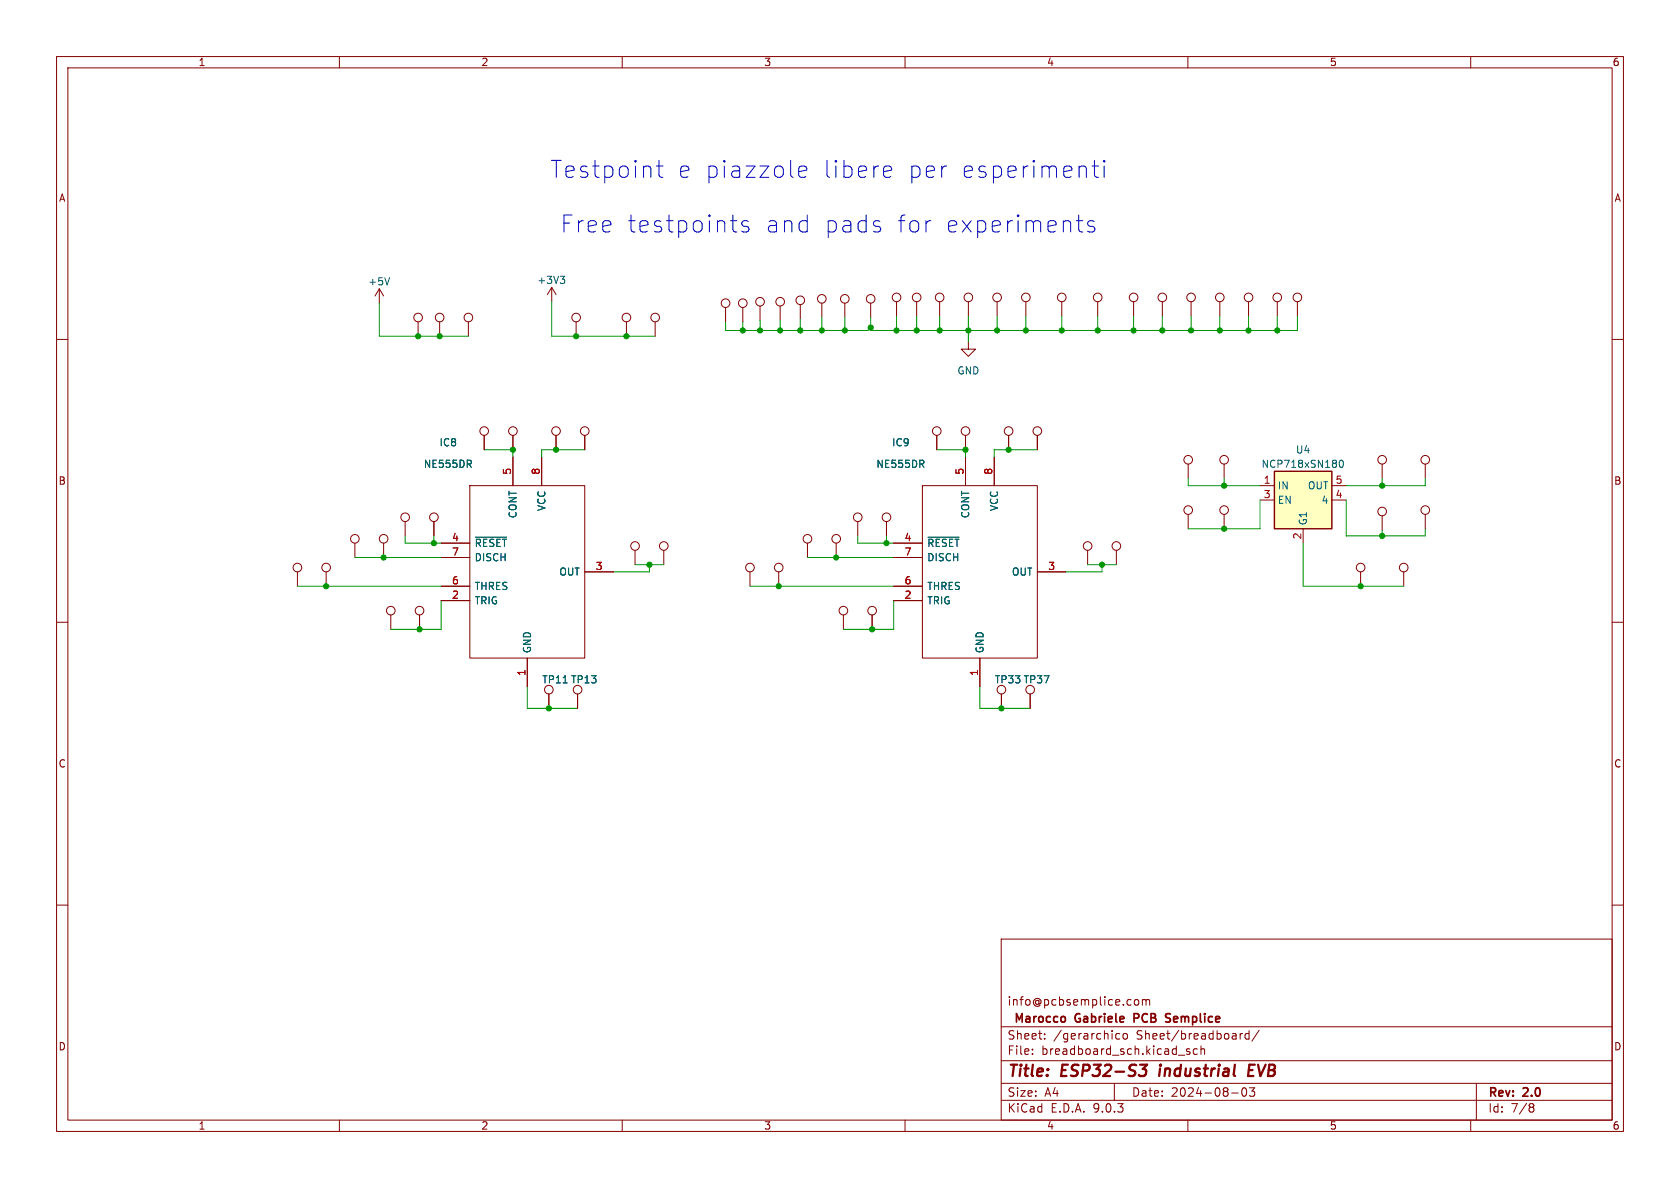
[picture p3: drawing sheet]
<svg xmlns="http://www.w3.org/2000/svg" width="297mm" height="210mm" viewBox="0 0 297 210" stroke-linecap="round" stroke-linejoin="round" font-family="sans-serif">
<g fill="none" stroke="#840000" stroke-width=".18">
<path d="M10 10h277v190h-277zM12 12h273v186h-273zM60 10v2M110 10v2M160 10v2M210 10v2M260 10v2M67.1 51.1l-.8 1.2M67.1 51.1l.7 1.2M67.1 51.1v2.5M73.9 56.9v2.5M77.7 56.9v2.5"/>
<path d="M82.8 56.9v2.5M110.7 56.9v2.5M115.8 56.9v2.5M128.3 54.4v2.5M131.3 54.4v2.5M134.4 54.1v2.5M137.9 54.1v2.5M141.5 53.8v2.6M145.3 53.6v2.5M149.4 53.6v2.5M153.9 53.6v2.5M158.5 53.3v2.6"/>
<path d="M162.1 53.3v2.6M166.1 53.3v2.6M171.2 53.3v2.6M176.3 53.3v2.6M181.4 53.3v2.6M187.7 53.3v2.6M194.1 53.3v2.6M200.4 53.3v2.6M205.5 53.3v2.6M210.6 53.3v2.6M215.6 53.3v2.6M220.7 53.3v2.6"/>
<path d="M225.8 53.3v2.6M229.4 53.3v2.6M10 60h2M165.6 77v2.5M170.7 77v2.5M171.2 60.5v1.2h1.3l-1.3 1.3-1.3-1.3h1.3M178.3 77v2.5M183.4 77v2.5M285 60h2M62.7 96v2.6M67.8 96v2.6M71.6 92.2v2.5"/>
<path d="M76.7 92.2v2.5M78 96h5.1M78 98.6h5.1M83.1 85.9h20.3v30.4h-20.3zM90.7 80.8v5.1M95.8 80.8v5.1M112.3 97.3v2.5M117.3 97.3v2.5M151.6 92.2v2.5M156.7 92.2v2.5M158 96h5.1M158 98.6h5.1"/>
<path d="M163.1 85.9h20.3v30.4h-20.3zM170.7 80.8v5.1M175.8 80.8v5.1M192.3 97.3v2.5M197.4 97.3v2.5M210.1 82v2.6M210.1 90.9v2.6M216.4 82v2.6M216.4 90.9v2.6M10 110h2M52.6 101.1v2.5M57.7 101.1v2.5"/>
<path d="M69.1 108.7v2.6M74.2 108.7v2.6M78 103.6h5.1M78 106.2h5.1M93.2 116.3v5.1M103.4 101.1h5.1M132.6 101.1v2.5M137.7 101.1v2.5M149.1 108.7v2.6M154.2 108.7v2.6M158 103.6h5.1M158 106.2h5.1"/>
<path d="M173.2 116.3v5.1M183.4 101.1h5.1M240.5 101.1v2.5M248.2 101.1v2.5M285 110h2M97 122.7v2.5M102.1 122.7v2.5M177 122.7v2.5M182.1 122.7v2.5M10 160h2M177 166h108v32h-108zM200.7 176.8l.3-.1 .3 .3v.4l-.3 .3-.3-.1-.2-.2v-.4z"/>
<path d="M202 176.8l.4-.1 .2 .2M202 176.7v1M202.6 176.9l.2-.2 .4 .1v.9M202.6 176.9v.8M285 160h2M60 198v2M110 198v2M160 198v2M177 194.5h108M177 191.5h108M177 187.5h108M177 181.5h108"/>
<path d="M182.5 186.3v.1M182.5 185.5v.1M184.7 183.6v.1M184.7 182.8v.1M197 191.5v3M198 182.8l-.5-.1-.3 .3v.4l.2 .2h.6M198.7 182.8l.3-.1 .3 .3v.4l-.3 .3-.3-.1-.2-.2v-.4zM210 198v2M210.3 185.5l-.3-.1-.3 .2 .1 .2 .5 .2v.3h-.6M211.7 185.5l-.5-.1-.2 .3v.4l.1 .2h.6M212.3 185.5l.2-.1 .4 .1 .1 .9M212.3 184.9v1.5"/>
<path d="M217.7 193.2h1.2M219.2 182.7v1M219.7 182.7l-.3 .1-.2 .2M219.7 192.4l.2-.1a.81 .81 0 0 1 .6 .6 .81 .81 0 0 1-.3 .8l-.2 .1a.81 .81 0 0 1-.3-1.4zM220.8 182.8l-.4-.1-.3 .3v.4l.1 .2h.6M220.8 182.2v1.5M220.9 192.3h.9l-.5 .6 .4 .1v.7l-.2 .1h-.4l-.2-.1M222.6 182.1l-1.3 2M260 198v2M261 191.5v6.5M270.6 195.1l.4 .1 .2 .2-.3 .3M270.6 195.7h.3"/>
<path d="M270.9 195.7l.2 .2 .1 .4-.2 .2-.4 .1"/>
<circle cx="73.9" cy="56.1" r=".76"/>
<circle cx="77.7" cy="56.1" r=".76"/>
<circle cx="82.8" cy="56.1" r=".76"/>
<circle cx="110.7" cy="56.1" r=".76"/>
<circle cx="115.8" cy="56.1" r=".76"/>
<circle cx="128.3" cy="53.6" r=".76"/>
<circle cx="131.3" cy="53.6" r=".76"/>
<circle cx="134.4" cy="53.3" r=".76"/>
<circle cx="137.9" cy="53.3" r=".76"/>
<circle cx="141.5" cy="53.1" r=".76"/>
<circle cx="145.3" cy="52.8" r=".76"/>
<circle cx="149.4" cy="52.8" r=".76"/>
<circle cx="153.9" cy="52.8" r=".76"/>
<circle cx="158.5" cy="52.6" r=".76"/>
<circle cx="162.1" cy="52.6" r=".76"/>
<circle cx="166.1" cy="52.6" r=".76"/>
<circle cx="171.2" cy="52.6" r=".76"/>
<circle cx="176.3" cy="52.6" r=".76"/>
<circle cx="181.4" cy="52.6" r=".76"/>
<circle cx="187.7" cy="52.6" r=".76"/>
<circle cx="194.1" cy="52.6" r=".76"/>
<circle cx="200.4" cy="52.6" r=".76"/>
<circle cx="205.5" cy="52.6" r=".76"/>
<circle cx="210.6" cy="52.6" r=".76"/>
<circle cx="215.6" cy="52.6" r=".76"/>
<circle cx="220.7" cy="52.6" r=".76"/>
<circle cx="225.8" cy="52.6" r=".76"/>
<circle cx="229.4" cy="52.6" r=".76"/>
<circle cx="165.6" cy="76.2" r=".76"/>
<circle cx="170.7" cy="76.2" r=".76"/>
<circle cx="178.3" cy="76.2" r=".76"/>
<circle cx="183.4" cy="76.2" r=".76"/>
<circle cx="62.7" cy="95.2" r=".76"/>
<circle cx="67.8" cy="95.2" r=".76"/>
<circle cx="71.6" cy="91.4" r=".76"/>
<circle cx="76.7" cy="91.4" r=".76"/>
<circle cx="112.3" cy="96.5" r=".76"/>
<circle cx="117.3" cy="96.5" r=".76"/>
<circle cx="151.6" cy="91.4" r=".76"/>
<circle cx="156.7" cy="91.4" r=".76"/>
<circle cx="192.3" cy="96.5" r=".76"/>
<circle cx="197.4" cy="96.5" r=".76"/>
<circle cx="210.1" cy="90.2" r=".76"/>
<circle cx="210.1" cy="81.3" r=".76"/>
<circle cx="216.4" cy="90.2" r=".76"/>
<circle cx="216.4" cy="81.3" r=".76"/>
<circle cx="52.6" cy="100.3" r=".76"/>
<circle cx="57.7" cy="100.3" r=".76"/>
<circle cx="69.1" cy="107.9" r=".76"/>
<circle cx="74.2" cy="107.9" r=".76"/>
<circle cx="132.6" cy="100.3" r=".76"/>
<circle cx="137.7" cy="100.3" r=".76"/>
<circle cx="149.1" cy="107.9" r=".76"/>
<circle cx="154.2" cy="107.9" r=".76"/>
<circle cx="240.5" cy="100.3" r=".76"/>
<circle cx="248.2" cy="100.3" r=".76"/>
<circle cx="97" cy="121.9" r=".76"/>
<circle cx="102.1" cy="121.9" r=".76"/>
<circle cx="177" cy="121.9" r=".76"/>
<circle cx="182.1" cy="121.9" r=".76"/>
</g>
<path d="M201.6 188.2h1.2l-.8 .8h.3l.3 .2v.6l-.4 .4h-.6M205.1 188.9l-.2 1.3M220.8 189.2h.6M221.8 188.2h-.9l-.3 2h1" fill="none" stroke="#840000" stroke-width=".4"/>
<path d="M190.2 179.4l-.1 .4 .1 .7M201.2 179.3l-.7-.1v1.5M201.2 179.9l-.7 .1M206.6 180l.3 .3-.1 .2-.2 .2M206.7 179.2l.2 .1" fill="none" stroke="#840000" stroke-width=".3"/>
<path d="M68.9 49.1l-.5 1.3M84 95h5.5M164.1 95h5.4" fill="none" stroke="#006464" stroke-width=".18"/>
<path d="M225.3 83.3h10.2v10.2h-10.2z" fill="#ffffc2"/>
<path d="M225.3 83.3h10.2v10.2h-10.2z" fill="none" stroke="#840000" stroke-width=".25"/>
<g fill="none" stroke="#840000" stroke-width=".18">
<path d="M97.5 50.8l-.7 1.3M97.5 50.8l.8 1.3M97.5 50.8v2.5M101.9 56.9v2.5M85.6 77v2.5M90.7 77v2.5M98.3 77v2.5M103.4 77v2.5M165.6 77v2.5M170.7 77v2.5M178.3 77v2.5M183.4 77v2.5"/>
<path d="M76.7 92.2v2.5M78 96h5.1M78 98.6h5.1M90.7 80.8v5.1M95.8 80.8v5.1M142.7 96v2.6M147.8 96v2.6M156.7 92.2v2.5M158 96h5.1M158 98.6h5.1M170.7 80.8v5.1M175.8 80.8v5.1"/>
<path d="M222.8 85.9h2.5M222.8 88.4h2.5M230.4 93.5v2.5M235.5 85.9h2.5M235.5 88.4h2.5M244.3 82v2.6M244.3 91.2v2.5M252 82v2.6M252 90.9v2.6M74.2 108.7v2.6M78 103.6h5.1M78 106.2h5.1"/>
<path d="M93.2 116.3v5.1M103.4 101.1h5.1M154.2 108.7v2.6M158 103.6h5.1M158 106.2h5.1M173.2 116.3v5.1M183.4 101.1h5.1M97 122.7v2.5M102.1 122.7v2.5M177 122.7v2.5M182.1 122.7v2.5"/>
<circle cx="101.9" cy="56.1" r=".76"/>
<circle cx="85.6" cy="76.2" r=".76"/>
<circle cx="90.7" cy="76.2" r=".76"/>
<circle cx="98.3" cy="76.2" r=".76"/>
<circle cx="103.4" cy="76.2" r=".76"/>
<circle cx="142.7" cy="95.2" r=".76"/>
<circle cx="147.8" cy="95.2" r=".76"/>
<circle cx="244.3" cy="90.4" r=".76"/>
<circle cx="244.3" cy="81.3" r=".76"/>
<circle cx="252" cy="81.3" r=".76"/>
<circle cx="252" cy="90.2" r=".76"/>
</g>
<path d="M99 48.8h.8l-.4 .5M99.6 49.3l.2 .3v.3l-.2 .2M84 95h5.5M164.1 95h5.4M236.9 81.5l.2-.1a.68 .68 0 0 1 .4 .6 .68 .68 0 0 1-.4 .6l-.2-.1-.1-.4z" fill="none" stroke="#006464" stroke-width=".18"/>
<g fill="none" stroke="#009600" stroke-width=".18">
<path d="M67.1 53.6v5.8h15.7M97.5 53.3v6.1h18.3M128.3 56.9v1.5h25.1l.5-.5M131.3 56.9v1.5M134.4 56.6v1.8M137.9 56.6v2.1h.3l-.3-.3M141.5 56.4v2M145.3 56.1v2.3M149.4 56.1v2.3M158.5 55.9v2.5M162.1 55.9v2.5M166.1 55.9v2.8l-.2-.3h-12v-2.3"/>
<path d="M171.2 55.9v4.6M176.3 55.9v2.5M181.4 55.9v2.5M187.7 55.9v2.5M194.1 55.9v2.5M200.4 55.9v2.5M205.5 55.9v2.5M210.6 55.9v2.5M215.6 55.9v2.5M220.7 55.9v2.5M225.8 55.9v2.5M229.4 55.9v2.5h-63.3"/>
<path d="M85.6 79.5h5.1v1.3M103.4 79.5h-7.6v1.3M165.6 79.5h5.1v1.3M183.4 79.5h-7.6v1.3M62.7 98.6h15.3M71.6 94.7v1.3h6.4M76.7 94.7v1.3M112.3 99.8h5M114.8 99.8v1.3h-6.3M142.7 98.6h15.3M151.6 94.7v1.3h6.4M156.7 94.7v1.3"/>
<path d="M192.3 99.8h5.1M194.8 99.8v1.3h-6.3M210.1 84.6v1.3h12.7M216.4 84.6v1.3M222.8 88.4v5.1h-12.7M230.4 96v7.6h17.8M238 88.4v6.3h14v-1.2M244.3 84.6v1.3M244.3 93.7v1M252 84.6v1.3h-14M52.6 103.6h25.4M78 106.2v5.1h-8.9"/>
<path d="M132.6 103.6h25.4M158 106.2v5.1h-8.9M93.2 121.4v3.8h8.9M173.2 121.4v3.8h8.9"/>
</g>
<g fill="none" stroke="#0000c2" stroke-width=".18">
<path d="M116.1 29.4h1.1M116.5 28.4v2.5l.1 .3 .6 .2M129.1 39h1.2M132.3 39.2l-.7-.2-.3 .2-.2 .2 .2 .5 1 .3 .1 .2-.1 .5-.3 .1h-.6l-.3-.1M141.2 30.4l1.4-.3-.1-.6-.3-.1h-.6l-.3 .1-.1 .3v1.1l.1 .3 .3 .2h.6l.3-.2M156.6 29.4h.6l.3 .1 .1 .6-1.4 .3M157.5 31.2l-.3 .2h-.6M164.3 39h.3M190.3 39h1.1M190.7 38v2.6l.1 .3 .6 .1M191.9 29.5l.2 .3v1.6M193.1 29.4h1.1"/>
<path d="M193.4 39.2l-.7-.2-.3 .2-.1 .2 .1 .5 1 .3 .2 .2-.2 .5-.3 .1h-.5l-.3-.1M193.5 28.4v2.5l.1 .3 .6 .2M195.2 28.4v.2M195.2 29.4v2M195.2 28.4l-.1 .1 .1 .1M195.2 28.4l.1 .1-.1 .1M129.7 40.9l.6 .1"/>
</g>
<g fill="#009600" stroke="#009600" stroke-width=".18">
<circle cx="176.3" cy="58.4" r=".46"/>
<circle cx="162.1" cy="58.4" r=".46"/>
<circle cx="158.5" cy="58.4" r=".46"/>
<circle cx="166.1" cy="58.4" r=".46"/>
<circle cx="145.3" cy="58.4" r=".46"/>
<circle cx="149.4" cy="58.4" r=".46"/>
<circle cx="153.9" cy="57.9" r=".46"/>
<circle cx="134.4" cy="58.4" r=".46"/>
<circle cx="131.3" cy="58.4" r=".46"/>
<circle cx="141.5" cy="58.4" r=".46"/>
<circle cx="137.9" cy="58.4" r=".46"/>
<circle cx="240.5" cy="103.6" r=".46"/>
<circle cx="244.3" cy="94.7" r=".46"/>
<circle cx="216.4" cy="85.9" r=".46"/>
<circle cx="244.3" cy="85.9" r=".46"/>
<circle cx="97" cy="125.2" r=".46"/>
<circle cx="57.7" cy="103.6" r=".46"/>
<circle cx="76.7" cy="96" r=".46"/>
<circle cx="67.8" cy="98.6" r=".46"/>
<circle cx="74.2" cy="111.3" r=".46"/>
<circle cx="216.4" cy="93.5" r=".46"/>
<circle cx="215.6" cy="58.4" r=".46"/>
<circle cx="220.7" cy="58.4" r=".46"/>
<circle cx="205.5" cy="58.4" r=".46"/>
<circle cx="200.4" cy="58.4" r=".46"/>
<circle cx="187.7" cy="58.4" r=".46"/>
<circle cx="194.1" cy="58.4" r=".46"/>
<circle cx="225.8" cy="58.4" r=".46"/>
<circle cx="194.8" cy="99.8" r=".46"/>
<circle cx="210.6" cy="58.4" r=".46"/>
<circle cx="137.7" cy="103.6" r=".46"/>
<circle cx="147.8" cy="98.6" r=".46"/>
<circle cx="177" cy="125.2" r=".46"/>
<circle cx="114.8" cy="99.8" r=".46"/>
<circle cx="154.2" cy="111.3" r=".46"/>
<circle cx="156.7" cy="96" r=".46"/>
<circle cx="101.9" cy="59.4" r=".46"/>
<circle cx="110.7" cy="59.4" r=".46"/>
<circle cx="98.3" cy="79.5" r=".46"/>
<circle cx="90.7" cy="79.5" r=".46"/>
<circle cx="77.7" cy="59.4" r=".46"/>
<circle cx="73.9" cy="59.4" r=".46"/>
<circle cx="181.4" cy="58.4" r=".46"/>
<circle cx="171.2" cy="58.4" r=".46"/>
<circle cx="170.7" cy="79.5" r=".46"/>
<circle cx="178.3" cy="79.5" r=".46"/>
</g>
<g font-size="4.2" fill="#0000c2">
<text x="97.3" y="31.7">Testpoint</text>
<text x="119.7" y="31.7">e piazzole</text>
<text x="145.1" y="31.7">libere</text>
<text x="160" y="31.7">per</text>
<text x="169.3" y="31.7">esperimenti</text>
<text x="99.1" y="41.4">Free</text>
<text x="110.8" y="41.4">testpoints</text>
<text x="135.1" y="41.4">and</text>
<text x="145.3" y="41.4">pads</text>
<text x="158.1" y="41.4">for</text>
<text x="166.5" y="41.4">experiments</text>
</g>
<g font-size="2.8" fill="#840000">
<text x="178" y="190.9">Title:</text>
<text x="187.7" y="190.9">ESP32-S3</text>
<text x="205.8" y="190.9">industrial</text>
<text x="222.3" y="190.9">EVB</text>
</g>
<g font-size="2.1" fill="#840000">
<text x="178" y="178">info@pcbsemplice.com</text>
<text x="178" y="184">Sheet:</text>
<text x="179.7" y="181.2">Marocco</text>
<text x="186.2" y="184">/gerarchico</text>
<text x="190.8" y="181.2">Gabriele</text>
<text x="201" y="184">Sheet/breadboard/</text>
<text x="201.7" y="181.2">PCB</text>
<text x="208" y="181.2">Semplice</text>
<text x="178" y="186.7">File:</text>
<text x="184.1" y="186.7">breadboard_sch.kicad_sch</text>
<text x="178" y="196.9">KiCad</text>
<text x="178" y="194.1">Size:</text>
<text x="184.7" y="194.1">A4</text>
<text x="185.7" y="196.9">E.D.A.</text>
<text x="193.3" y="196.9">9.0.3</text>
<text x="200" y="194.1">Date:</text>
<text x="207" y="194.1">2024-08-03</text>
<text x="263" y="194.3">Rev:</text>
<text x="263" y="196.9">Id:</text>
<text x="267.1" y="196.9">7/8</text>
<text x="269.4" y="194.3">2.0</text>
</g>
<g font-size="1.8" fill="#840000">
<text x="35" y="11.9">1</text>
<text x="85" y="11.9">2</text>
<text x="135" y="11.9">3</text>
<text x="185" y="11.9">4</text>
<text x="235" y="11.9">5</text>
<text x="285" y="11.9">6</text>
<text x="10.3" y="35.9">A</text>
<text x="285.3" y="35.9">A</text>
<text x="10.3" y="85.9">B</text>
<text x="285.3" y="85.9">B</text>
<text x="10.3" y="135.9">C</text>
<text x="285.3" y="135.9">C</text>
<text x="10.3" y="185.9">D</text>
<text x="285.3" y="185.9">D</text>
<text x="35" y="199.9">1</text>
<text x="85" y="199.9">2</text>
<text x="135" y="199.9">3</text>
<text x="185" y="199.9">4</text>
<text x="235" y="199.9">5</text>
<text x="285" y="199.9">6</text>
</g>
<g font-size="1.8" fill="#006464">
<text x="65" y="50.6">+5V</text>
<text x="94.9" y="50.4">+3V3</text>
<text x="169.2" y="66.4">GND</text>
<text x="74.8" y="82.9">NE555DR</text>
<text x="77.6" y="79.1">IC8</text>
<text x="154.8" y="82.9">NE555DR</text>
<text x="157.6" y="79.1">IC9</text>
<text x="222.9" y="82.9">NCP718xSN180</text>
<text x="229" y="80.4">U4</text>
<text x="225.8" y="86.7">IN</text>
<text x="225.8" y="89.3">EN</text>
<text x="231.1" y="86.7">OUT</text>
<text x="233.5" y="89.3">4</text>
<text x="91.5" y="91.7" transform="rotate(-90 91.5 91.7)">CONT</text>
<text x="96.6" y="90.4" transform="rotate(-90 96.6 90.4)">VCC</text>
<text x="171.6" y="91.7" transform="rotate(-90 171.6 91.7)">CONT</text>
<text x="176.6" y="90.4" transform="rotate(-90 176.6 90.4)">VCC</text>
<text x="231.2" y="93" transform="rotate(-90 231.2 93)">G1</text>
<text x="83.8" y="96.9">~{RESET}</text>
<text x="83.8" y="99.4">DISCH</text>
<text x="98.8" y="102">OUT</text>
<text x="163.8" y="96.9">~{RESET}</text>
<text x="163.8" y="99.4">DISCH</text>
<text x="178.8" y="102">OUT</text>
<text x="83.8" y="104.5">THRES</text>
<text x="83.8" y="107">TRIG</text>
<text x="163.8" y="104.5">THRES</text>
<text x="163.8" y="107">TRIG</text>
<text x="94.1" y="115.6" transform="rotate(-90 94.1 115.6)">GND</text>
<text x="174.1" y="115.6" transform="rotate(-90 174.1 115.6)">GND</text>
<text x="95.8" y="121">TP11 TP13</text>
<text x="175.8" y="121">TP33 TP37</text>
</g>
<g font-size="1.8" fill="#a90000">
<text x="90.4" y="84" transform="rotate(-90 90.4 84)">5</text>
<text x="95.5" y="84" transform="rotate(-90 95.5 84)">8</text>
<text x="170.4" y="84" transform="rotate(-90 170.4 84)">5</text>
<text x="175.5" y="84" transform="rotate(-90 175.5 84)">8</text>
<text x="223.3" y="85.6">1</text>
<text x="223.3" y="88.1">3</text>
<text x="236" y="85.6">5</text>
<text x="236" y="88.1">4</text>
<text x="79.8" y="95.8">4</text>
<text x="159.8" y="95.8">4</text>
<text x="230.1" y="95.4" transform="rotate(-90 230.1 95.4)">2</text>
<text x="79.8" y="98.3">7</text>
<text x="105.2" y="100.8">3</text>
<text x="159.8" y="98.3">7</text>
<text x="185.2" y="100.8">3</text>
<text x="79.8" y="103.4">6</text>
<text x="79.8" y="105.9">2</text>
<text x="159.8" y="103.4">6</text>
<text x="159.8" y="105.9">2</text>
<text x="93" y="119.6" transform="rotate(-90 93 119.6)">1</text>
<text x="173" y="119.6" transform="rotate(-90 173 119.6)">1</text>
</g>
</svg>
